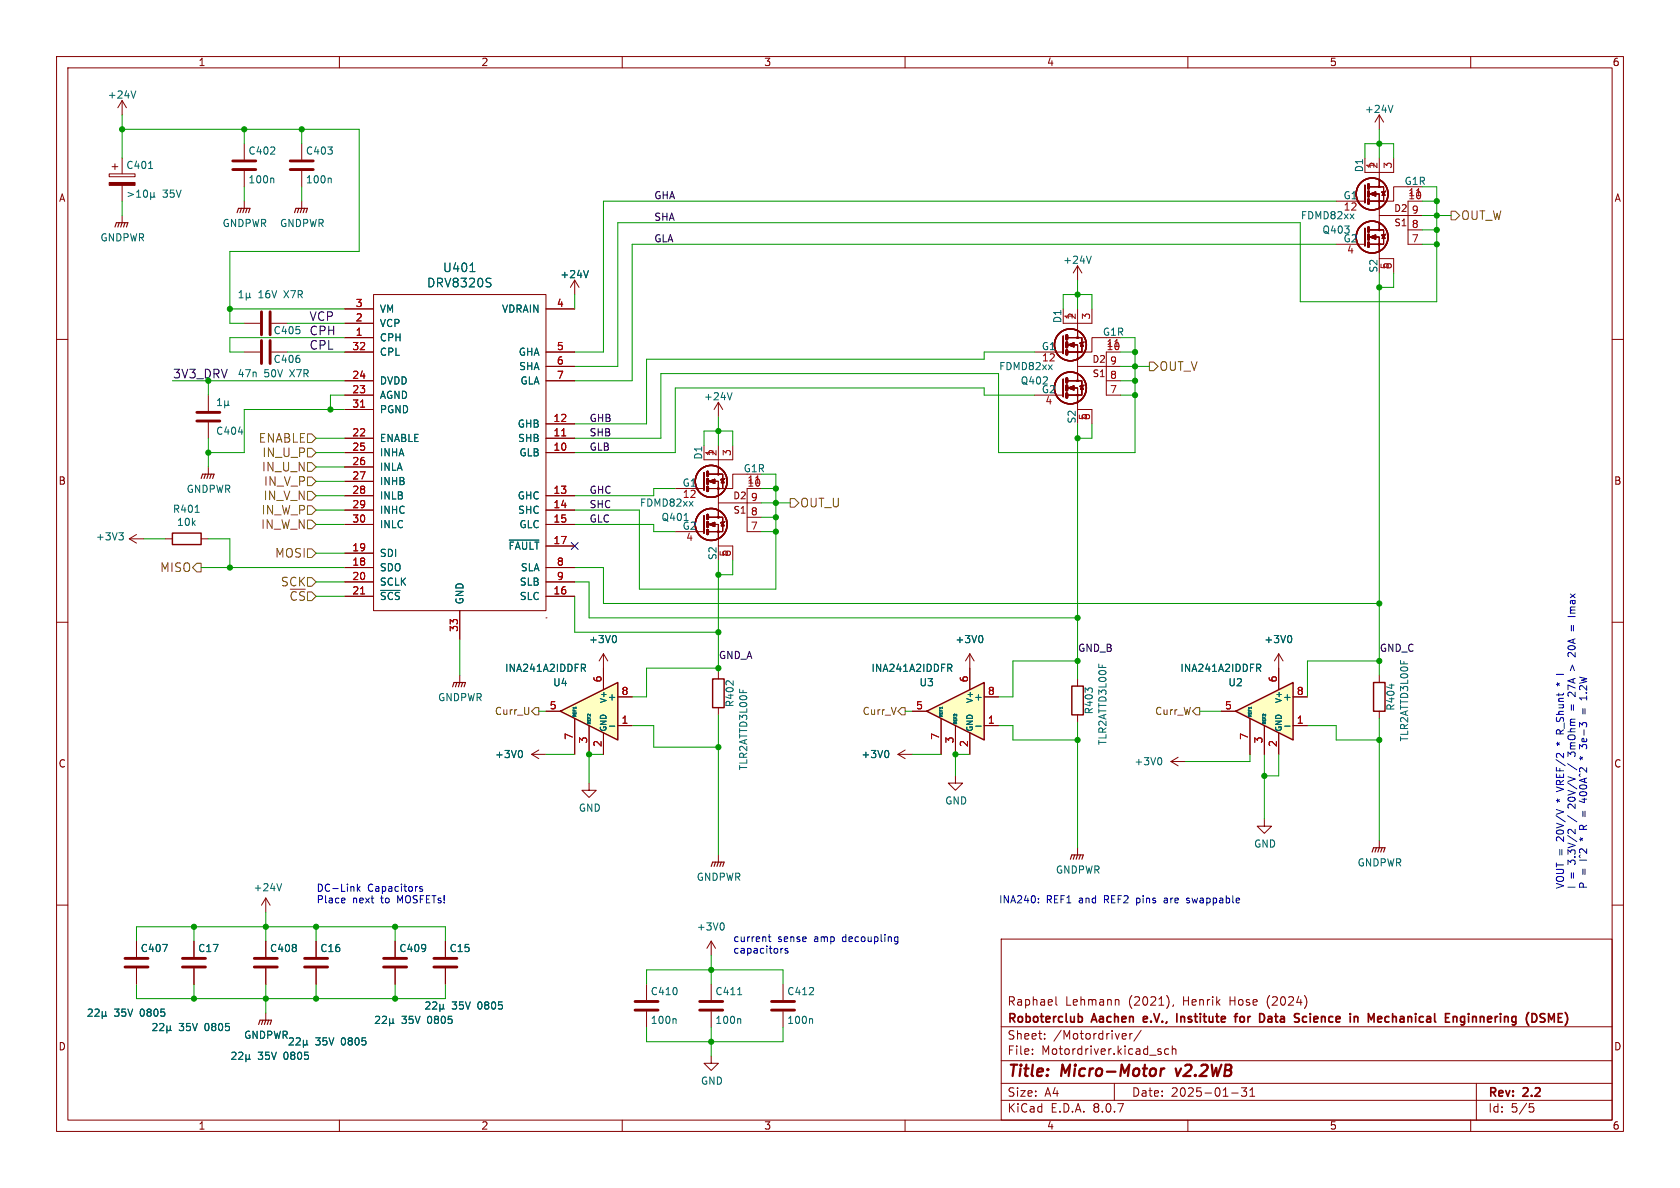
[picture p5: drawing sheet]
<svg xmlns="http://www.w3.org/2000/svg" width="297mm" height="210mm" viewBox="0 0 297 210" stroke-linecap="round" stroke-linejoin="round" font-family="sans-serif">
<g fill="none" stroke="#840000" stroke-width=".18">
<path d="M10 10h277v190h-277zM12 12h273v186h-273zM60 10v2M110 10v2M160 10v2M210 10v2M260 10v2M10 60h2M36.8 69.9v2.7M36.8 74.7v2.8M285 60h2M10 110h2"/>
<path d="M243.8 119.4v1.3M285 110h2M158.7 133.4l1.3 .7M158.7 133.4h2.6M160 132.6l-1.3 .8M243.8 125.7v1.3M10 160h2M69.8 166.4v2.8M69.8 171.2v2.8M177 166h108v32h-108zM186.7 176.2v1.3l.2 .2M197.6 176.7l.2 .2v.8"/>
<path d="M207.5 177.6l-.2 .3M231 176.6v1M285 160h2M60 198v2M110 198v2M160 198v2M177 194.5h108M177 191.5h108M177 187.5h108M177 181.5h108M182.5 186.3v.1M182.5 185.5v.1"/>
<path d="M184.7 183.6v.1M184.7 182.8v.1M197 191.5v3M198.6 182.7l.4 .1 .1 .3-.7 .1M199 183.6l-.4 .1M199.7 182.7v1M200.2 182.7l-.3 .1-.2 .2M201.7 182.1l-1.2 2M205.1 185.4l.1 .1M205.1 185.9l.2 .2-.2 .3M206.6 185.5l-.4-.1-.3 .3v.4l.1 .2h.6M207.2 185.5l.3-.1 .3 .1 .1 .9"/>
<path d="M207.2 184.9v1.5M210 198v2M217.7 193.2h1.2M219.5 192.3h.9l-.5 .6 .4 .1v.7l-.2 .1h-.4l-.2-.1M221 193.8h.8M221 192.7l.4-.4v1.5M260 198v2M261 191.5v6.5M270.4 195.1h.7M270.5 195.7h.4l.3 .3-.2 .5-.5 .1"/>
</g>
<path d="M205.3 188.9l-.2 1.3M205.8 188.9l-.3 .1-.3 .3M207.8 188.9l.4 1.3" fill="none" stroke="#840000" stroke-width=".4"/>
<g fill="none" stroke="#840000" stroke-width=".3">
<path d="M190.8 179.7h.3l.2 .3v.5l-.5 .2M202.2 179.8v.8M208.1 179.2v1.5M218.2 179.7h.6M218.8 179.2l-.4 .2v1.3M219.7 179.7l-.4 .1-.1 .2 .1 .5 .4 .2M224.6 179.7l-.4 .1M231 179.8l-.4-.1-.3 .1M245.6 179.8l-.5-.1-.3 .3v.4l.2 .2h.6M258.9 179.8l-.4-.1-.3 .3v.4l.1 .2h.6M258.9 179.7v1.2l-.3 .3-.3-.1M259.6 179.2v.1"/>
<path d="M259.6 179.7v1M274.8 179.2l-.5 1.1-.5-1.1v1.5M202.8 180l-.7 .2M224.7 180.1h-.4a.29 .29 0 0 0-.2 .3 .29 .29 0 0 0 .2 .3h.4M230.3 180.5l.3 .2 .4-.1"/>
</g>
<path d="M34.8 74.4h4.1M34.8 72.9h4.1M67.8 170.9h4.1M67.8 169.4h4.1" fill="none" stroke="#840000" stroke-width=".51"/>
<g fill="none" stroke="#006464" stroke-width=".18">
<path d="M38.5 71.7h.7M38.5 70.8l.3-.4v1.3M39.7 71.5l.2 .2h.2l.2-.2M39.7 70.9v1.2M40.3 71.5l.2 .2M40.3 70.9v.6M42.1 76.4h.8M156.8 132.7a.79 .79 0 0 1 0 1.2M246 120.9v.8M66.4 179.8l.5-.2 .2 .4-.8 .9h.8M67.6 179.8l.5-.2 .2 .4-.8 .9h.8M68.9 180.7l.2 .2h.2l.2-.2"/>
<path d="M68.9 180.1v1.2M69.5 180.7l.2 .2M69.5 180.1v.6"/>
</g>
<path d="M242.8 120.7h2.1v5h-2.1z" fill="none" stroke="#840000" stroke-width=".25"/>
<path d="M218.4 125.7l10.2-5v10.1z" fill="#ffffc2"/>
<path d="M189.5 121.3h2v5.1h-2zM218.4 125.7l10.2-5v10.1z" fill="none" stroke="#840000" stroke-width=".25"/>
<g fill="none" stroke="#840000" stroke-width=".18">
<path d="M43.2 57.2h2.8M48 57.2h2.8M226.1 115.6v6.3M226.1 115.6l-.8 1.2M226.1 115.6l.7 1.2M190.5 120v1.3M190.5 126.4v1.2M207 134.6l1.3 .8M207 134.6h2.5M208.3 133.9l-1.3 .7M215.9 125.7h2.5M221 127v6.4"/>
<path d="M223.5 128.3v5.1M226.1 129.5v3.9M228.6 128.3h2.5M228.6 123.2h2.5M190.5 149.9v1.2"/>
</g>
<g fill="none" stroke="#006464" stroke-width=".18">
<path d="M42.3 52.6h.7M42.3 51.7l.3-.3v1.2M43.5 52.5l.2 .1h.3l.1-.1M43.5 51.8v1.3M44.1 52.5l.2 .1M44.1 51.8v.7M222.2 117.4h.4l.3 .3-.1 .3-.6 .1M222.5 118.1l.4 .6M228.1 112.3a.79 .79 0 0 1 0 1.3M205.1 133.9a.79 .79 0 0 1 0 1.3M220.7 125.4v.3h.5M220.7 125.9v.2h.5"/>
<path d="M220.7 126.4v.3h.5M221.2 125.1l-.4 .1M223.2 126.7v.3h.5M223.2 127.2v.2h.5M223.3 127.7l-.1 .2h.5M223.3 126.3v.2M227.1 128.4h1"/>
</g>
<path d="M46.2 55.1v4.1M47.8 55.1v4.1" fill="none" stroke="#840000" stroke-width=".51"/>
<path d="M189.2 151.9l.3-.8h2l-.2 .8M190 151.1l-.3 .8M190.5 151.1l-.3 .8M191 151.1l-.2 .8" fill="none" stroke="#840000" stroke-width=".2"/>
<path d="M163.8 125.7l10.2-5v10.1z" fill="#ffffc2"/>
<path d="M163.8 125.7l10.2-5v10.1z" fill="none" stroke="#840000" stroke-width=".25"/>
<g fill="none" stroke="#840000" stroke-width=".18">
<path d="M243.8 20.3v2.6M243.8 20.3l-.7 1.3M243.8 20.3l.8 1.3M171.4 118.1v3.8M94 133.4l1.2 .7M94 133.4h2.5M95.2 132.6l-1.2 .8M161.3 125.7h2.5M166.4 127v6.4M168.9 128.3v5.1M171.4 129.5v3.9M174 128.3h2.5"/>
<path d="M174 123.2h2.5M223.5 144.8v1.3h1.3l-1.3 1.2-1.3-1.2h1.3M243.8 148.6v1.3M24.1 166.4v2.8M24.1 171.2v2.8M34.3 166.4v2.8M34.3 171.2v2.8M47 166.4v2.8M47 171.2v2.8M47 179.1v1.2M55.9 166.4v2.8M55.9 171.2v2.8"/>
<path d="M78.7 166.4v2.8M78.7 171.2v2.8M114.3 174v2.8M114.3 178.8v2.8M125.7 166.4v2.5M125.7 174v2.8M125.7 178.8v2.8M125.7 166.4l-.7 1.2M125.7 166.4l.8 1.2M125.7 186.7v1.3h1.3l-1.3 1.2-1.2-1.2h1.2"/>
</g>
<g fill="none" stroke="#006464" stroke-width=".18">
<path d="M246.3 18.6l-.5 1.3M167.5 117.4h.5l.3 .3-.1 .3-.7 .1M167.9 118.1l.4 .6M92.1 132.7a.79 .79 0 0 1 0 1.2M166.1 125.4v.3h.5M166.1 125.9v.2h.5M166.1 126.4v.3h.5M166.6 125.1l-.4 .1M168.6 126.7v.3h.5M168.6 127.2v.2h.5M168.7 127.7l-.1 .2h.5M168.7 126.3v.2"/>
<path d="M172.5 128.4h1M15.6 178.5l.5-.1 .2 .3-.8 .9h.8M16.8 178.5l.5-.1 .2 .3-.8 .9h.8M18.1 179.5l.2 .1h.2l.2-.1M18.1 178.8v1.3M18.7 179.5l.2 .1M18.7 178.8v.7M28.7 166.9h.9l-.6 1.3M75.3 177.2l.5-.1 .2 .4-.8 .9h.8M76.5 177.2l.5-.1 .2 .4-.8 .9h.8M77.8 178.2l.1 .2h.3l.2-.2M77.8 177.5v1.3"/>
<path d="M78.4 178.2l.1 .2M78.4 177.5v.7M127.7 163.1a.79 .79 0 0 1 0 1.3M130.4 175.8h.7M27 181l.5-.1 .2 .4-.7 .9h.7M28.2 181l.5-.1 .3 .4-.8 .9h.8M29.5 182l.2 .2h.2l.2-.2M29.5 181.3v1.3M30.1 182l.2 .2M30.1 181.3v.7M41 186.1l.5-.1 .2 .4-.8 .9h.8M42.2 186.1l.5-.1 .2 .4-.8 .9h.8"/>
<path d="M43.5 187.1l.2 .2h.2l.2-.2M43.5 186.4v1.3M44.1 187.1l.2 .2M44.1 186.4v.7M51.6 183.5l.3 .2-.1 .3-.7 .7h.8M52.4 183.6l.4-.1 .3 .3-.8 .9h.8M53.6 184.5l.2 .2h.3l.1-.2M53.6 183.9v1.3M54.2 184.5l.2 .2M54.2 183.9v.6M119.3 180.1l.2 .2v.6M130.8 180.1l.2 .2v.6"/>
</g>
<g fill="none" stroke="#840000" stroke-width=".51">
<path d="M22.1 170.9h4.1M22.1 169.4h4.1M32.3 170.9h4M32.3 169.4h4M45 170.9h4M45 169.4h4M53.8 170.9h4.1M53.8 169.4h4.1M76.7 170.9h4.1M76.7 169.4h4.1M112.3 178.6h4M112.3 177h4"/>
<path d="M123.7 178.6h4.1M123.7 177h4.1"/>
</g>
<path d="M242.6 150.6l.2-.7h2.1l-.3 .7M243.3 149.9l-.2 .7M243.8 149.9l-.2 .7M244.3 149.9l-.2 .7M45.7 181.1l.3-.8h2l-.2 .8M46.5 180.3l-.3 .8M47 180.3l-.3 .8M47.5 180.3l-.3 .8" fill="none" stroke="#840000" stroke-width=".2"/>
<path d="M99.1 125.7l10.1-5v10.1z" fill="#ffffc2"/>
<g fill="none" stroke="#840000" stroke-width=".25">
<path d="M241.3 32.8v3M188 59.4v3.1M241.3 40.4v3M188 67.1v3M30.5 94.2h5.1v2.1h-5.1zM124.5 91.2v3M124.5 83.6v3M99.1 125.7l10.1-5v10.1zM126 120h2v5.1h-2z"/>
<circle cx="242.6" cy="34.3" r="2.82"/>
<circle cx="242.6" cy="41.9" r="2.82"/>
<circle cx="189.2" cy="61" r="2.82"/>
<circle cx="189.2" cy="68.6" r="2.82"/>
<circle cx="125.7" cy="92.7" r="2.82"/>
<circle cx="125.7" cy="85.1" r="2.82"/>
</g>
<g fill="none" stroke="#840000" stroke-width=".18">
<path d="M21.6 17.8v2.5M21.6 17.8l-.8 1.3M21.6 17.8l.8 1.3M19.3 30.7h4.6v.5h-4.6zM19.8 29.5h1M20.3 29v1M21.6 27.9v2.8M21.6 32.8v2.8M21.6 38.1v1.3M43.2 25.4v2.8M43.2 30.2v2.8M43.2 35.6v1.2"/>
<path d="M53.3 25.4v2.8M53.3 30.2v2.8M53.3 35.6v1.2M236.2 35.6h5.1M241.3 27.9v2.6h5.1v-2.6M242.1 35.6h1.7v5h-1.7M242.1 34.3h1.7v1.3M243.8 27.9v5.1h-1.7M243.8 33h.8v2.6h-.8M243.8 38.1h7.7M245 33.8l-.8 .2M248.9 33h-2.5v2.6h-2.6"/>
<path d="M251.5 35.6h-2.6v7.6h2.6M61 59.7h5M61 57.2h5M61 54.6h5M66 52.1h30.5v55.9h-30.5zM96.5 54.6h5.1M101.6 49.5v2.6M101.6 49.5l-.8 1.3M101.6 49.5l.8 1.3M188 54.6v2.6h5v-2.6M190.5 54.6v5.1h-1.8M190.5 59.7h.8v2.5h-.8"/>
<path d="M190.5 47v2.5M190.5 47l-.8 1.3M190.5 47l.8 1.3M195.6 59.7h-2.6v2.5h-2.5M236.2 43.2h5.1M242.1 43.2h1.7v2.5h2.6v2.6M243.8 40.6h.8v2.6h-.8v-1.3h-1.7M245 41.4l-.8 .3M248.9 40.6h2.6M43.2 62.2h2.8M48 62.2h2.8M61 77.5h5"/>
<path d="M61 69.9h5M61 67.3h5M61 72.4h5M61 62.2h5M96.5 77.5h5.1M96.5 74.9h5.1M96.5 67.3h5.1M96.5 62.2h5.1M96.5 64.8h5.1M124.5 78.7v2.6h5v-2.6M127 78.7v5.1h-1.8M127 71.1l-.8 1.3"/>
<path d="M127 71.1v2.6M127 71.1l.8 1.3M182.9 69.9h5.1M182.9 62.2h5.1M188.7 69.9h1.8v2.5h2.5v2.5M188.7 62.2h1.8v5.1h-1.8M188.7 61h1.8v1.2M190.5 67.3h.8v2.6h-.8v-1.3h-1.8M190.5 64.8h7.6M191.6 68.1l-.7 .2M191.6 60.5l-.7 .2M195.6 67.3h2.5"/>
<path d="M198.1 62.2h-2.5v7.7h2.5M22.9 95.3h2.5M22.9 95.3l1.2 .7M24.1 94.5l-1.2 .8M29.2 95.3h1.3M35.6 95.3h1.2M36.8 82.6v1.2M61 80h5M61 87.6h5M61 90.2h5M61 92.7h5M61 97.8h5"/>
<path d="M61 82.6h5M61 85.1h5M96.5 80h5.1M96.5 87.6h5.1M96.5 90.2h5.1M96.5 92.7h5.1M96.5 96.5h5.1M119.4 86.4h5.1M119.4 94h5.1M125.2 94h1.8v2.5h2.5v2.6M125.2 86.4h1.8v5h-1.8M125.2 85.1h1.8v1.3"/>
<path d="M127 91.4h.8v2.6h-.8v-1.3h-1.8M127 83.8h.8v2.6h-.8M127 88.9h7.6M128.1 92.2l-.7 .3M128.1 84.6l-.7 .2M132.1 83.8h-2.6v2.6h-2.5M132.1 91.4h2.5M134.6 86.4h-2.5v7.6h2.5M61 105.4h5M61 100.3h5M61 102.9h5M81.3 108v5"/>
<path d="M81.3 119.4v1.3M96.5 109.2h.1M96.5 105.4h5.1M96.5 100.3h5.1M96.5 102.9h5.1M106.7 115.6v6.3M106.7 115.6l-.8 1.2M106.7 115.6l.7 1.2M127 118.7v1.3M171.4 115.6l-.7 1.2M171.4 115.6v6.3M171.4 115.6l.8 1.2"/>
<path d="M226.1 118.1v3.8M96.5 125.7h2.6M101.6 127v6.4M104.1 138.4v1.3h1.3l-1.3 1.3-1.2-1.3h1.2M104.1 128.3v5.1M106.7 129.5v3.9M109.2 128.3h2.6M109.2 123.2h2.6M127 125.1v1.3M161.3 125.7h2.5M166.4 127v6.4M168.9 137.2v1.2h1.3l-1.3 1.3-1.3-1.3h1.3"/>
<path d="M168.9 128.3v5.1M171.4 129.5v3.9M174 128.3h2.5M174 123.2h2.5M215.9 125.7h2.5M221 127v6.4M223.5 128.3v5.1M226.1 129.5v3.9M228.6 128.3h2.5M228.6 123.2h2.5M47 158.8l-.8 1.2M47 158.8v2.5"/>
<path d="M47 158.8l.8 1.2M127 151.1v1.3M24.1 166.4v2.8M24.1 171.2v2.8M34.3 166.4v2.8M34.3 171.2v2.8M47 166.4v2.8M47 171.2v2.8M55.9 166.4v2.8M55.9 171.2v2.8M69.8 166.4v2.8M69.8 171.2v2.8"/>
<path d="M78.7 166.4v2.8M78.7 171.2v2.8M138.4 174v2.8M138.4 178.8v2.8"/>
<circle cx="243.8" cy="33" r=".13"/>
<circle cx="243.8" cy="35.6" r=".13"/>
<circle cx="190.5" cy="59.7" r=".13"/>
<circle cx="243.8" cy="40.6" r=".13"/>
<circle cx="243.8" cy="43.2" r=".13"/>
<circle cx="190.5" cy="69.9" r=".13"/>
<circle cx="190.5" cy="62.2" r=".13"/>
<circle cx="190.5" cy="67.3" r=".13"/>
<circle cx="127" cy="91.4" r=".13"/>
<circle cx="127" cy="94" r=".13"/>
<circle cx="127" cy="86.4" r=".13"/>
<circle cx="127" cy="83.8" r=".13"/>
</g>
<g fill="none" stroke="#006464" stroke-width=".18">
<path d="M24 16.1l-.4 1.2M22.6 34l1 .4-1 .3M24.2 34.9h.7M24.2 34l.3-.4v1.3M25.5 33.7l.2-.1a.68 .68 0 0 1 .4 .6 .68 .68 0 0 1-.4 .7 .84 .84 0 0 1-.2-1.2zM26.3 29.8h.7M26.6 34.7l.2 .2h.3l.1-.2M26.6 34v1.3M27.2 34.7l.2 .2M27.2 34v.7M48.2 31.5l.2 .2v.6M58.4 31.5l.2 .2v.6"/>
<path d="M238.7 37.8l.7 .9M239.4 37.8l-.7 .9M83.1 48h.9M86.6 49.2l.2 .1M86.7 50.1l.1 .2-.1 .3M104 47.8l-.4 1.3M192.9 45.3l-.4 1.3M129.4 69.4l-.4 1.3M185.3 64.5l.7 .8M186 64.5l-.7 .8M21 94.2h.8l-.4 .5M21.6 94.7l.2 .2v.3l-.2 .2"/>
<path d="M34.5 90.6h.7M90 95.5h5.3M121.8 88.6l.7 .9M122.5 88.6l-.7 .9M67.3 104.4h3.4M102.8 117.4h.5l.2 .3-.1 .3-.6 .1M103.1 118.1l.4 .6M108.7 112.3a.79 .79 0 0 1 0 1.3M167.5 117.4h.5l.3 .3-.1 .3-.7 .1M167.9 118.1l.4 .6M173.4 112.3a.79 .79 0 0 1 0 1.3M222.2 117.4h.4l.3 .3-.1 .3-.6 .1"/>
<path d="M222.5 118.1l.4 .6M228.1 112.3a.79 .79 0 0 1 0 1.3M92.1 132.7a.79 .79 0 0 1 0 1.2M101.3 125.4v.3h.5M101.3 125.9v.2h.5M101.3 126.4v.3h.5M101.8 125.1l-.4 .1M103.9 126.7v.3h.5M103.9 127.2v.2h.5M103.9 127.7v.2h.5M103.9 126.3v.2M107.7 128.4h1"/>
<path d="M156.8 132.7a.79 .79 0 0 1 0 1.2M166.1 125.9v.2h.5M166.1 125.4v.3h.5M166.1 126.4v.3h.5M166.6 125.1l-.4 .1M168.6 127.2v.2h.5M168.6 126.7v.3h.5M168.7 127.7l-.1 .2h.5M168.7 126.3v.2M172.5 128.4h1M220.7 125.9v.2h.5M220.7 125.4v.3h.5"/>
<path d="M220.7 126.4v.3h.5M221.2 125.1l-.4 .1M223.2 127.2v.2h.5M223.2 126.7v.3h.5M223.3 127.7l-.1 .2h.5M223.3 126.3v.2M227.1 128.4h1M49.8 156.2l-.4 1.3M15.6 178.5l.5-.1 .2 .3-.8 .9h.8M16.8 178.5l.5-.1 .2 .3-.8 .9h.8M18.1 179.5l.2 .1h.2l.2-.1M18.1 178.8v1.3"/>
<path d="M18.7 179.5l.2 .1M18.7 178.8v.7M28.7 166.9h.9l-.6 1.3M66.4 179.8l.5-.2 .2 .4-.8 .9h.8M67.6 179.8l.5-.2 .2 .4-.8 .9h.8M75.3 177.2l.5-.1 .2 .4-.8 .9h.8M76.5 177.2l.5-.1 .2 .4-.8 .9h.8M77.8 178.2l.1 .2h.3l.2-.2M77.8 177.5v1.3M78.4 178.2l.1 .2M78.4 177.5v.7M27 181l.5-.1 .2 .4-.7 .9h.7"/>
<path d="M28.2 181l.5-.1 .3 .4-.8 .9h.8M29.5 182l.2 .2h.2l.2-.2M29.5 181.3v1.3M30.1 182l.2 .2M30.1 181.3v.7M41 186.1l.5-.1 .2 .4-.8 .9h.8M42.2 186.1l.5-.1 .2 .4-.8 .9h.8M43.5 187.1l.2 .2h.2l.2-.2M43.5 186.4v1.3M44.1 187.1l.2 .2M44.1 186.4v.7M51.6 183.5l.3 .2-.1 .3-.7 .7h.8"/>
<path d="M52.4 183.6l.4-.1 .3 .3-.8 .9h.8M53.6 184.5l.2 .2h.3l.1-.2M53.6 183.9v1.3M54.2 184.5l.2 .2M54.2 183.9v.6M68.9 180.7l.2 .2h.2l.2-.2M68.9 180.1v1.2M69.5 180.7l.2 .2M69.5 180.1v.6M143.5 180.1l.2 .2v.6"/>
</g>
<path d="M63.7 72h.8M99.3 77.1h.7M63.7 105h.8" fill="none" stroke="#a90000" stroke-width=".18"/>
<g fill="none" stroke="#840000" stroke-width=".51">
<path d="M41.1 30h4.1M41.1 28.4h4.1M51.3 30h4.1M51.3 28.4h4.1M241.9 32.6v.7M241.9 33.9v.8M241.9 35.3v.6M188.6 59.3v.6M241.9 40.3v.6M241.9 41.5v.8M241.9 42.9v.7M46.2 60.2v4.1"/>
<path d="M47.8 60.2v4.1M188.6 60.6v.7M188.6 62v.6M188.6 66.9v.7M188.6 68.2v.8M188.6 69.6v.6M125.1 83.4v.7M125.1 84.7v.8M125.1 86.1v.6M125.1 91.1v.6M125.1 92.3v.8M125.1 93.7v.7"/>
<path d="M136.4 178.6h4.1M136.4 177h4.1"/>
</g>
<g fill="none" stroke="#840000" stroke-width=".2">
<path d="M21.1 39.4l-.3 .7M21.6 39.4l-.3 .7M22.1 39.4l-.3 .7M41.9 37.6l.3-.8h2l-.3 .8M42.7 36.8l-.3 .8M43.2 36.8l-.3 .8M43.7 36.8l-.3 .8M52.1 37.6l.2-.8h2.1l-.3 .8M52.8 36.8l-.2 .8M53.3 36.8l-.2 .8M53.8 36.8l-.2 .8M20.3 40.1l.3-.7h2l-.2 .7"/>
<path d="M35.6 84.6l.2-.8h2l-.2 .8M36.3 83.8l-.2 .8M36.8 83.8l-.2 .8M37.3 83.8l-.2 .8M80 121.4l.3-.7h2l-.3 .7M80.8 120.7l-.3 .7M81.3 120.7l-.3 .7M81.8 120.7l-.3 .7M125.7 153.2l.3-.8h2l-.2 .8M126.5 152.4l-.3 .8M127 152.4l-.3 .8M127.5 152.4l-.2 .8"/>
</g>
<g fill="#840000" stroke="#840000" stroke-width=".18">
<path d="M191.3 68.2l.2 .6h-.5z"/>
<path d="M191.3 60.6l.2 .6h-.5z"/>
<path d="M188.8 68.6l1.1-.4v.8z"/>
<path d="M188.8 61l1.1-.4v.7z"/>
<path d="M127.8 92.3l.2 .7h-.5z"/>
<path d="M127.8 84.7l.2 .6h-.5z"/>
<path d="M125.3 92.7l1.1-.4v.8z"/>
<path d="M125.3 85.1l1.1-.4v.8z"/>
<path d="M19.3 32.3h4.6v.5h-4.6z"/>
<path d="M244.6 41.5l.3 .7h-.6z"/>
<path d="M244.6 33.9l.3 .6h-.6z"/>
<path d="M242.2 41.9l1-.4v.8z"/>
<path d="M242.2 34.3l1-.4v.8z"/>
</g>
<g fill="none" stroke="#725600" stroke-width=".18">
<path d="M256.5 37.3h.8l.8 .8-.8 .8h-.8zM54.4 79.2h.7l.8 .8-.8 .8h-.7zM54.4 76.7h.7l.8 .8-.8 .7h-.7zM203.2 64h.8l.7 .8-.7 .7h-.8zM34.8 99.6h.8v1.5h-.8l-.8-.8zM54.4 89.4h.7l.8 .8-.8 .7h-.7zM54.4 86.9h.7l.8 .7-.8 .8h-.7zM54.4 97h.7l.8 .8-.8 .8h-.7zM54.4 91.9h.7l.8 .8-.8 .8h-.7zM54.4 81.8h.7l.8 .8-.8 .7h-.7zM54.4 84.3h.7l.8 .8-.8 .8h-.7zM139.7 88.1h.8l.7 .8-.7 .8h-.8z"/>
<path d="M54.4 102.1h.7l.8 .8-.8 .7h-.7zM94.6 125.1h.6v1.3h-.6l-.6-.7zM159.4 125.1h.6v1.3h-.6l-.7-.7zM211.5 125.1h.6v1.3h-.6l-.7-.7z"/>
</g>
<g fill="none" stroke="#0000c2" stroke-width=".18">
<path d="M275.1 119.2h1.3M277.2 109h1.3M277.6 118.5l.4-.9 .3 .9M277.7 107.4l-.1 .3 .2 .1M277.8 110.6v.9M277.8 107.8l-.2 .4M277.8 107.8h.7M278.2 110.6v.9M278.5 115.3v.8l-.8-.7-.3-.1-.2 .3M275.1 129.3v.4h1.3M275.1 121h.3M275.3 120.7l.1 .3"/>
<path d="M275.4 121l-.1 .3M275.4 121l.3 .1M275.7 131.7l-.3-.2-.1 .3M275.7 120.8l-.3 .2M275.8 129.3v.4M276.4 139.5l-1.3 .5M276.4 129l-.6 .4M277.1 135l1.7 1.1M277.2 132.9l.5 .5v-.2M277.4 122.4h-.1M277.6 122.4l.9 .7v-.7M277.8 124.6v1"/>
<path d="M278.2 124.6v1M278.5 133.2l-.2 .5M279.2 134h.3M279.2 131.6l.5 .4 .1-.3 .2-.1M279.4 133.7l.1 .3M279.5 134l-.1 .3M279.5 134l.3 .2M279.8 133.8l-.3 .2M279.8 125.3v.9M280.2 125.3v.9M280.3 131.6l.2 .3v.3M280.4 122.5h.1"/>
<path d="M280.5 123v.7M280.5 123.4h-1.3l.2 .1M60.8 158.8l.2 .3-.6 .1M60.9 159.5l-.1 .1M63.2 156.3v1.3M63.3 157.1l.4 .5M63.7 156.7l-.5 .5M74.7 156.8l-.3-.1-.2 .2v.2l.5 .1v.3h-.5M183.6 159.5v.1M183.6 158.8v.1M206 158.8h-.2M206 159.1l-.2 .2 .2 .3"/>
<path d="M209.8 159.5l.3 .1M210.1 158.8l-.3 .1v.2l.3 .1M275.1 143.1l1.3 .4M278.5 146.6v.8l-.8-.7-.3-.1-.2 .2M280.1 141.1v.8l-.9-.3M135.8 165.6h.5M136 165.2v1.1l.3 .2M138.4 167.6l-.3 .2M139.3 167.7l-.3-.1-.2 .2v.2l.5 .1v.3h-.5M158.2 165.7h.5M158.2 166.4h.5M158.7 165.6v1l-.2 .3-.3-.1"/>
</g>
<g fill="none" stroke="#009600" stroke-width=".18">
<path d="M21.6 22.9h41.9v21.6h-22.9v12.7h2.6M21.6 20.3v7.6M21.6 35.6v2.5M43.2 22.9v2.5M43.2 33v2.6M53.3 22.9v2.5M53.3 33v2.6M236.2 35.6h-129.5v26.6h-5.1M241.3 27.9v-2.5h5.1v2.5M243.8 22.9v5M251.5 33h2.5v20.3h-24.1v-13.9h-120.7v25.4h-7.6M251.5 38.1h5"/>
<path d="M251.5 35.6h2.5M40.6 54.6h20.4M50.8 57.2h10.2M61 59.7h-20.4v2.5h2.6M101.6 52.1v2.5M188 54.6v-2.5h5v2.5M190.5 49.5v5.1M198.1 59.7h2.6v20.3h-24.2v-14h-59.7v11.5h-15.2M236.2 43.2h-124.4v24.1h-10.2M243.8 48.3v71.1M246.4 48.3v2.5h-2.6M251.5 40.6h2.5"/>
<path d="M251.5 43.2h2.5M30.5 67.3h30.5M36.8 67.3v2.6M36.8 77.5v5.1M50.8 62.2h10.2M55.9 77.5h5.1M61 72.4h-17.8v7.6h-6.4M61 69.9h-2.6v2.5M124.5 78.7v-2.5h5v2.5M127 73.7v5M182.9 62.2h-8.9v1.3h-59.7v11.4h-12.7M182.9 69.9h-8.9v-1.3h-54.6v11.4h-17.8"/>
<path d="M190.5 74.9v45.1M193 74.9v2.6h-2.5M198.1 62.2h2.6M198.1 67.3h2.6M198.1 69.9h2.6M198.1 64.8h5.1M25.4 95.3h3.8M36.8 95.3h3.8v5M55.9 80h5.1M55.9 82.6h5.1M55.9 87.6h5.1M55.9 85.1h5.1"/>
<path d="M55.9 90.2h5.1M55.9 92.7h5.1M55.9 97.8h5.1M101.6 92.7h14v1.3h3.8M119.4 86.4h-3.8v1.2h-14M127 99.1v19.6M129.5 99.1v2.5h-2.5M134.6 83.8h2.6v20.3h-24.2v-13.9h-11.4M134.6 88.9h5.1M134.6 91.4h2.6M134.6 94h2.6M134.6 86.4h2.6"/>
<path d="M35.6 100.3h25.4M55.9 102.9h5.1M55.9 105.4h5.1M81.3 113v6.4M101.6 100.3h5.1v6.4h137.1M101.6 102.9h2.5v6.3h86.4M101.6 105.4v6.4h25.4M127 118.1h-12.7v5.1h-2.5M190.5 116.8h-11.4v6.4h-2.6M243.8 116.8h-12.7v6.4M95.2 125.7h1.3M96.5 133.4h5.1"/>
<path d="M106.7 133.4h-2.6v5M111.8 128.3h3.8v3.8h11.4M127 126.4v24.7M160 125.7h1.3M161.3 133.4h5.1M171.4 133.4h-2.5v3.8M176.5 128.3h2.6v2.5h11.4M190.5 127.6v22.3M212.1 125.7h3.8M221 133.4v1.2h-11.5M223.5 133.4v11.4M226.1 133.4v3.8h-2.6"/>
<path d="M231.1 128.3h5.1v2.5h7.6M243.8 127v21.6M24.1 166.4v-2.6h54.6v2.6M24.1 174v2.5h54.6v-2.5M34.3 163.8v2.6M34.3 174v2.5M47 161.3v5.1M47 174v5.1M55.9 163.8v2.6M55.9 174v2.5M69.8 163.8v2.6M69.8 174v2.5"/>
<path d="M114.3 174v-2.5h24.1v2.5M125.7 168.9v5.1M114.3 181.6v2.6h24.1v-2.6M125.7 181.6v5.1"/>
</g>
<path d="M101 95.9l1.2 1.2M102.2 95.9l-1.2 1.2" fill="none" stroke="#000084" stroke-width=".18"/>
<g fill="#009600" stroke="#009600" stroke-width=".18">
<circle cx="137.2" cy="86.4" r=".46"/>
<circle cx="137.2" cy="88.9" r=".46"/>
<circle cx="254" cy="43.2" r=".46"/>
<circle cx="200.7" cy="62.2" r=".46"/>
<circle cx="190.5" cy="52.1" r=".46"/>
<circle cx="254" cy="35.6" r=".46"/>
<circle cx="243.8" cy="50.8" r=".46"/>
<circle cx="254" cy="40.6" r=".46"/>
<circle cx="254" cy="38.1" r=".46"/>
<circle cx="200.7" cy="64.8" r=".46"/>
<circle cx="243.8" cy="25.4" r=".46"/>
<circle cx="200.7" cy="67.3" r=".46"/>
<circle cx="200.7" cy="69.9" r=".46"/>
<circle cx="190.5" cy="77.5" r=".46"/>
<circle cx="243.8" cy="116.8" r=".46"/>
<circle cx="223.5" cy="137.2" r=".46"/>
<circle cx="243.8" cy="130.8" r=".46"/>
<circle cx="243.8" cy="106.7" r=".46"/>
<circle cx="137.2" cy="91.4" r=".46"/>
<circle cx="137.2" cy="94" r=".46"/>
<circle cx="190.5" cy="130.8" r=".46"/>
<circle cx="190.5" cy="116.8" r=".46"/>
<circle cx="190.5" cy="109.2" r=".46"/>
<circle cx="127" cy="76.2" r=".46"/>
<circle cx="168.9" cy="133.4" r=".46"/>
<circle cx="127" cy="132.1" r=".46"/>
<circle cx="104.1" cy="133.4" r=".46"/>
<circle cx="125.7" cy="184.2" r=".46"/>
<circle cx="125.7" cy="171.5" r=".46"/>
<circle cx="36.8" cy="80" r=".46"/>
<circle cx="58.4" cy="72.4" r=".46"/>
<circle cx="40.6" cy="54.6" r=".46"/>
<circle cx="69.8" cy="176.5" r=".46"/>
<circle cx="69.8" cy="163.8" r=".46"/>
<circle cx="47" cy="176.5" r=".46"/>
<circle cx="34.3" cy="176.5" r=".46"/>
<circle cx="55.9" cy="176.5" r=".46"/>
<circle cx="127" cy="111.8" r=".46"/>
<circle cx="127" cy="118.1" r=".46"/>
<circle cx="127" cy="101.6" r=".46"/>
<circle cx="55.9" cy="163.8" r=".46"/>
<circle cx="47" cy="163.8" r=".46"/>
<circle cx="40.6" cy="100.3" r=".46"/>
<circle cx="34.3" cy="163.8" r=".46"/>
<circle cx="21.6" cy="22.9" r=".46"/>
<circle cx="43.2" cy="22.9" r=".46"/>
<circle cx="53.3" cy="22.9" r=".46"/>
</g>
<g font-size="2.8" fill="#840000">
<text x="178" y="190.9">Title:</text>
<text x="187.7" y="190.9">Micro-Motor</text>
<text x="208.7" y="190.9">v2.2WB</text>
</g>
<g font-size="2.1" fill="#725600">
<text x="258.2" y="39.1">OUT_W</text>
<text x="204.8" y="65.8">OUT_V</text>
<text x="45.7" y="78.5">ENABLE</text>
<text x="46.2" y="83.5">IN_U_N</text>
<text x="46.3" y="81">IN_U_P</text>
<text x="46.5" y="88.6">IN_V_N</text>
<text x="46.6" y="86.1">IN_V_P</text>
<text x="141.3" y="89.9">OUT_U</text>
<text x="46.1" y="93.7">IN_W_N</text>
<text x="46.2" y="91.2">IN_W_P</text>
<text x="28.2" y="101.3">MISO</text>
<text x="48.6" y="98.8">MOSI</text>
<text x="49.6" y="103.9">SCK</text>
<text x="51.1" y="106.4">~{CS}</text>
</g>
<g font-size="2.1" fill="#006464">
<text x="75.4" y="51">DRV8320S</text>
<text x="78.2" y="48.3">U401</text>
</g>
<g font-size="2.1" fill="#0f0f0f">
<text x="54.6" y="56.8">VCP</text>
<text x="54.6" y="59.4">CPH</text>
<text x="54.6" y="61.9">CPL</text>
</g>
<text font-size="2.1" fill="#009600" x="30.5" y="67">3V3_DRV</text>
<g font-size="2.1" fill="#840000">
<text x="178" y="178">Raphael</text>
<text x="188.3" y="178">Lehmann</text>
<text x="199.5" y="178">(2021),</text>
<text x="209.3" y="178">Henrik</text>
<text x="217.6" y="178">Hose</text>
<text x="224.4" y="178">(2024)</text>
<text x="178" y="184">Sheet:</text>
<text x="178" y="181.2">Roboterclub</text>
<text x="186.2" y="184">/Motordriver/</text>
<text x="193.2" y="181.2">Aachen</text>
<text x="202.8" y="181.2">e.V.,</text>
<text x="209.3" y="181.2">Institute</text>
<text x="220.3" y="181.2">for</text>
<text x="225.1" y="181.2">Data</text>
<text x="232" y="181.2">Science</text>
<text x="242.3" y="181.2">in</text>
<text x="246.2" y="181.2">Mechanical</text>
<text x="260.4" y="181.2">Enginnering</text>
<text x="275.3" y="181.2">(DSME)</text>
<text x="178" y="186.7">File:</text>
<text x="184.1" y="186.7">Motordriver.kicad_sch</text>
<text x="178" y="196.9">KiCad</text>
<text x="178" y="194.1">Size:</text>
<text x="184.7" y="194.1">A4</text>
<text x="185.7" y="196.9">E.D.A.</text>
<text x="193.3" y="196.9">8.0.7</text>
<text x="200" y="194.1">Date:</text>
<text x="207" y="194.1">2025-01-31</text>
<text x="263" y="194.3">Rev:</text>
<text x="263" y="196.9">Id:</text>
<text x="267.1" y="196.9">5/5</text>
<text x="269.4" y="194.3">2.2</text>
</g>
<g font-size="1.8" fill="#840000">
<text x="35" y="11.9">1</text>
<text x="85" y="11.9">2</text>
<text x="135" y="11.9">3</text>
<text x="185" y="11.9">4</text>
<text x="235" y="11.9">5</text>
<text x="285" y="11.9">6</text>
<text x="10.3" y="35.9">A</text>
<text x="285.3" y="35.9">A</text>
<text x="10.3" y="85.9">B</text>
<text x="285.3" y="85.9">B</text>
<text x="10.3" y="135.9">C</text>
<text x="285.3" y="135.9">C</text>
<text x="10.3" y="185.9">D</text>
<text x="285.3" y="185.9">D</text>
<text x="35" y="199.9">1</text>
<text x="85" y="199.9">2</text>
<text x="135" y="199.9">3</text>
<text x="185" y="199.9">4</text>
<text x="235" y="199.9">5</text>
<text x="285" y="199.9">6</text>
</g>
<g font-size="1.8" fill="#006464">
<text x="18.9" y="17.6">+24V</text>
<text x="241.2" y="20.2">+24V</text>
<text x="43.8" y="27.5">C402</text>
<text x="54" y="27.5">C403</text>
<text x="22.2" y="30.1">C401</text>
<text x="28.7" y="35.2">35V</text>
<text x="43.8" y="32.6">100n</text>
<text x="54" y="32.6">100n</text>
<text x="237.4" y="35.3">G1</text>
<text x="241" y="30.6" transform="rotate(-90 241 30.6)">D1</text>
<text x="248.2" y="32.8">G1R</text>
<text x="39.2" y="40.3">GNDPWR</text>
<text x="49.4" y="40.3">GNDPWR</text>
<text x="229.9" y="39">FDMD82xx</text>
<text x="233.7" y="41.5">Q403</text>
<text x="237.4" y="37.5">12</text>
<text x="17.7" y="42.9">GNDPWR</text>
<text x="187.9" y="46.8">+24V</text>
<text x="237.4" y="42.9">G2</text>
<text x="45.6" y="52.9">16V</text>
<text x="50.3" y="52.9">X7R</text>
<text x="99" y="49.4">+24V</text>
<text x="243.6" y="48.3" transform="rotate(-90 243.6 48.3)">S2</text>
<text x="48.3" y="59.3">C405</text>
<text x="67.1" y="58">VCP</text>
<text x="67.1" y="55.5">VM</text>
<text x="88.6" y="55.5">VDRAIN</text>
<text x="187.7" y="57.2" transform="rotate(-90 187.7 57.2)">D1</text>
<text x="194.9" y="59.4">G1R</text>
<text x="48.3" y="64.4">C406</text>
<text x="67.1" y="60.6">CPH</text>
<text x="67.1" y="63.1">CPL</text>
<text x="91.6" y="63.1">GHA</text>
<text x="91.7" y="65.6">SHA</text>
<text x="176.5" y="65.6">FDMD82xx</text>
<text x="184.1" y="62">G1</text>
<text x="184.1" y="64.2">12</text>
<text x="41.9" y="66.9">47n</text>
<text x="46.7" y="66.9">50V</text>
<text x="51.3" y="66.9">X7R</text>
<text x="67.1" y="70.7">AGND</text>
<text x="67.1" y="68.2">DVDD</text>
<text x="91.9" y="68.2">GLA</text>
<text x="124.4" y="71">+24V</text>
<text x="180.3" y="68.2">Q402</text>
<text x="184.1" y="69.6">G2</text>
<text x="38.1" y="77.1">C404</text>
<text x="67.1" y="73.3">PGND</text>
<text x="91.4" y="75.8">GHB</text>
<text x="190.2" y="75" transform="rotate(-90 190.2 75)">S2</text>
<text x="67.1" y="78.3">ENABLE</text>
<text x="67.1" y="80.9">INHA</text>
<text x="67.1" y="83.4">INLA</text>
<text x="91.5" y="78.3">SHB</text>
<text x="91.7" y="80.9">GLB</text>
<text x="124.2" y="81.4" transform="rotate(-90 124.2 81.4)">D1</text>
<text x="131.4" y="83.6">G1R</text>
<text x="32.9" y="87.3">GNDPWR</text>
<text x="67.1" y="86">INHB</text>
<text x="67.1" y="88.5">INLB</text>
<text x="91.4" y="88.5">GHC</text>
<text x="113" y="89.8">FDMD82xx</text>
<text x="120.6" y="86.1">G1</text>
<text x="120.6" y="88.3">12</text>
<text x="16.9" y="95.7">+3V3</text>
<text x="30.5" y="90.9">R401</text>
<text x="31.2" y="93.2">10k</text>
<text x="67.1" y="91">INHC</text>
<text x="67.1" y="93.6">INLC</text>
<text x="91.5" y="91">SHC</text>
<text x="91.7" y="93.6">GLC</text>
<text x="116.8" y="92.3">Q401</text>
<text x="120.6" y="93.7">G2</text>
<text x="67.1" y="101.2">SDO</text>
<text x="67.1" y="98.7">SDI</text>
<text x="89.8" y="97.4">~{FAULT}</text>
<text x="92" y="101.2">SLA</text>
<text x="126.7" y="99.1" transform="rotate(-90 126.7 99.1)">S2</text>
<text x="67.1" y="103.7">SCLK</text>
<text x="67.1" y="106.3">~{SCS}</text>
<text x="82.1" y="106.9" transform="rotate(-90 82.1 106.9)">GND</text>
<text x="91.8" y="106.3">SLC</text>
<text x="91.8" y="103.7">SLB</text>
<text x="104" y="113.9">+3V0</text>
<text x="168.8" y="113.9">+3V0</text>
<text x="223.4" y="113.9">+3V0</text>
<text x="89.2" y="119">INA241A2IDDFR</text>
<text x="154" y="119">INA241A2IDDFR</text>
<text x="208.6" y="119">INA241A2IDDFR</text>
<text x="77.3" y="124.2">GNDPWR</text>
<text x="97.7" y="121.5">U4</text>
<text x="107.3" y="124.1">+</text>
<text x="129.9" y="125.1" transform="rotate(-90 129.9 125.1)">R402</text>
<text x="162.5" y="121.5">U3</text>
<text x="172.1" y="124.1">+</text>
<text x="217.1" y="121.5">U2</text>
<text x="226.7" y="124.1">+</text>
<text x="246.7" y="125.7" transform="rotate(-90 246.7 125.7)">R404</text>
<text x="107.3" y="129.1">-</text>
<text x="172.1" y="129.1">-</text>
<text x="193.4" y="126.4" transform="rotate(-90 193.4 126.4)">R403</text>
<text x="195.8" y="131.8" transform="rotate(-90 195.8 131.8)">TLR2ATTD3L00F</text>
<text x="226.7" y="129.1">-</text>
<text x="249.1" y="131.2" transform="rotate(-90 249.1 131.2)">TLR2ATTD3L00F</text>
<text x="87.4" y="134.2">+3V0</text>
<text x="132.3" y="136.3" transform="rotate(-90 132.3 136.3)">TLR2ATTD3L00F</text>
<text x="152.2" y="134.2">+3V0</text>
<text x="200.4" y="135.5">+3V0</text>
<text x="102.2" y="143.7">GND</text>
<text x="167" y="142.4">GND</text>
<text x="123.1" y="155.9">GNDPWR</text>
<text x="186.6" y="154.6">GNDPWR</text>
<text x="221.6" y="150">GND</text>
<text x="239.9" y="153.4">GNDPWR</text>
<text x="44.7" y="157.8">+24V</text>
<text x="123.1" y="164.7">+3V0</text>
<text x="24.8" y="168.5">C407</text>
<text x="34.9" y="168.5">C17</text>
<text x="47.6" y="168.5">C408</text>
<text x="56.5" y="168.5">C16</text>
<text x="70.5" y="168.5">C409</text>
<text x="79.4" y="168.5">C15</text>
<text x="20.2" y="179.9">35V</text>
<text x="24.8" y="179.9">0805</text>
<text x="79.9" y="178.7">35V</text>
<text x="84.5" y="178.7">0805</text>
<text x="114.9" y="176.1">C410</text>
<text x="126.4" y="176.1">C411</text>
<text x="139.1" y="176.1">C412</text>
<text x="31.6" y="182.5">35V</text>
<text x="36.3" y="182.5">0805</text>
<text x="43.1" y="183.8">GNDPWR</text>
<text x="55.7" y="185">35V</text>
<text x="60.4" y="185">0805</text>
<text x="71" y="181.2">35V</text>
<text x="75.6" y="181.2">0805</text>
<text x="114.9" y="181.2">100n</text>
<text x="126.4" y="181.2">100n</text>
<text x="139.1" y="181.2">100n</text>
<text x="45.6" y="187.6">35V</text>
<text x="50.2" y="187.6">0805</text>
<text x="123.8" y="191.9">GND</text>
</g>
<g font-size="1.8" fill="#a90000">
<text x="243.3" y="29.9" transform="rotate(-90 243.3 29.9)">1</text>
<text x="246.1" y="29.9" transform="rotate(-90 246.1 29.9)">3</text>
<text x="248.9" y="35.3">10</text>
<text x="248.9" y="35">11</text>
<text x="249.5" y="40.4">8</text>
<text x="249.5" y="37.8">9</text>
<text x="238.1" y="45.2">4</text>
<text x="245.8" y="47.7" transform="rotate(-90 245.8 47.7)">5</text>
<text x="249.5" y="42.9">7</text>
<text x="62.8" y="59.4">1</text>
<text x="62.8" y="56.9">2</text>
<text x="62.8" y="54.4">3</text>
<text x="98.4" y="54.4">4</text>
<text x="189.9" y="56.6" transform="rotate(-90 189.9 56.6)">1</text>
<text x="192.8" y="56.6" transform="rotate(-90 192.8 56.6)">3</text>
<text x="62.2" y="62">32</text>
<text x="98.4" y="62">5</text>
<text x="98.4" y="64.5">6</text>
<text x="195.5" y="62">10</text>
<text x="195.5" y="61.7">11</text>
<text x="196.1" y="64.5">9</text>
<text x="62.2" y="69.6">23</text>
<text x="62.2" y="67.1">24</text>
<text x="98.4" y="67.1">7</text>
<text x="184.7" y="71.8">4</text>
<text x="196.1" y="69.6">7</text>
<text x="196.1" y="67.1">8</text>
<text x="62.2" y="77.2">22</text>
<text x="62.2" y="72.1">31</text>
<text x="97.7" y="77.2">11</text>
<text x="97.7" y="74.7">12</text>
<text x="192.5" y="74.4" transform="rotate(-90 192.5 74.4)">5</text>
<text x="62.2" y="79.8">25</text>
<text x="62.2" y="82.3">26</text>
<text x="97.7" y="79.8">10</text>
<text x="126.4" y="80.7" transform="rotate(-90 126.4 80.7)">1</text>
<text x="129.3" y="80.7" transform="rotate(-90 129.3 80.7)">3</text>
<text x="62.2" y="84.8">27</text>
<text x="62.2" y="87.4">28</text>
<text x="62.2" y="89.9">29</text>
<text x="97.7" y="87.4">13</text>
<text x="97.7" y="89.9">14</text>
<text x="132" y="86.1">10</text>
<text x="132" y="85.8">11</text>
<text x="132.6" y="88.6">9</text>
<text x="62.2" y="92.5">30</text>
<text x="97.7" y="92.5">15</text>
<text x="121.2" y="96">4</text>
<text x="132.6" y="93.7">7</text>
<text x="132.6" y="91.2">8</text>
<text x="62.2" y="100.1">18</text>
<text x="62.2" y="97.5">19</text>
<text x="97.7" y="96.3">17</text>
<text x="98.4" y="100.1">8</text>
<text x="129" y="98.5" transform="rotate(-90 129 98.5)">5</text>
<text x="62.2" y="102.6">20</text>
<text x="62.2" y="105.2">21</text>
<text x="97.7" y="105.2">16</text>
<text x="98.4" y="102.6">9</text>
<text x="81" y="111.8" transform="rotate(-90 81 111.8)">33</text>
<text x="97.1" y="125.5">5</text>
<text x="106.4" y="120.7" transform="rotate(-90 106.4 120.7)">6</text>
<text x="109.8" y="122.9">8</text>
<text x="161.9" y="125.5">5</text>
<text x="171.2" y="120.7" transform="rotate(-90 171.2 120.7)">6</text>
<text x="174.6" y="122.9">8</text>
<text x="216.5" y="125.5">5</text>
<text x="225.8" y="120.7" transform="rotate(-90 225.8 120.7)">6</text>
<text x="229.2" y="122.9">8</text>
<text x="101.3" y="130.9" transform="rotate(-90 101.3 130.9)">7</text>
<text x="103.9" y="131.5" transform="rotate(-90 103.9 131.5)">3</text>
<text x="109.8" y="128">1</text>
<text x="166.1" y="130.9" transform="rotate(-90 166.1 130.9)">7</text>
<text x="168.7" y="131.5" transform="rotate(-90 168.7 131.5)">3</text>
<text x="174.6" y="128">1</text>
<text x="220.7" y="130.9" transform="rotate(-90 220.7 130.9)">7</text>
<text x="223.3" y="131.5" transform="rotate(-90 223.3 131.5)">3</text>
<text x="229.2" y="128">1</text>
<text x="106.4" y="132.2" transform="rotate(-90 106.4 132.2)">2</text>
<text x="171.2" y="132.2" transform="rotate(-90 171.2 132.2)">2</text>
<text x="225.8" y="132.2" transform="rotate(-90 225.8 132.2)">2</text>
</g>
<g font-size="1.8" fill="#0f0f0f">
<text x="115.6" y="35.3">GHA</text>
<text x="115.6" y="39.1">SHA</text>
<text x="115.6" y="42.9">GLA</text>
<text x="104.1" y="74.7">GHB</text>
<text x="104.1" y="77.2">SHB</text>
<text x="104.1" y="79.7">GLB</text>
<text x="104.1" y="89.9">SHC</text>
<text x="104.1" y="87.4">GHC</text>
<text x="104.1" y="92.4">GLC</text>
<text x="127" y="116.6">GND_A</text>
<text x="190.5" y="115.3">GND_B</text>
<text x="243.8" y="115.3">GND_C</text>
</g>
<g font-size="1.8" fill="#0000c2">
<text x="278.6" y="107" transform="rotate(-90 278.6 107)">Imax</text>
<text x="278.6" y="109.7" transform="rotate(-90 278.6 109.7)">=</text>
<text x="278.6" y="117.1" transform="rotate(-90 278.6 117.1)">&gt;</text>
<text x="278.6" y="114.4" transform="rotate(-90 278.6 114.4)">20A</text>
<text x="278.6" y="121.8" transform="rotate(-90 278.6 121.8)">27A</text>
<text x="280.7" y="124.8" transform="rotate(-90 280.7 124.8)">=</text>
<text x="280.7" y="122.1" transform="rotate(-90 280.7 122.1)">1.2W</text>
<text x="276.6" y="131.1" transform="rotate(-90 276.6 131.1)">*</text>
<text x="276.6" y="128.9" transform="rotate(-90 276.6 128.9)">R_Shunt</text>
<text x="280.7" y="131.1" transform="rotate(-90 280.7 131.1)">3e-3</text>
<text x="278.6" y="132.8" transform="rotate(-90 278.6 132.8)">3mOhm</text>
<text x="280.7" y="133.2" transform="rotate(-90 280.7 133.2)">*</text>
<text x="276.6" y="141.5" transform="rotate(-90 276.6 141.5)">*</text>
<text x="276.6" y="139.4" transform="rotate(-90 276.6 139.4)">VREF/2</text>
<text x="278.6" y="142.4" transform="rotate(-90 278.6 142.4)">20V/V</text>
<text x="280.7" y="141" transform="rotate(-90 280.7 141)">400A^2</text>
<text x="276.6" y="148.6" transform="rotate(-90 276.6 148.6)">20V/V</text>
<text x="278.6" y="144.9" transform="rotate(-90 278.6 144.9)">/</text>
<text x="280.7" y="148.3" transform="rotate(-90 280.7 148.3)">*</text>
<text x="280.7" y="146.2" transform="rotate(-90 280.7 146.2)">R =</text>
<text x="278.6" y="155.5" transform="rotate(-90 278.6 155.5)">=</text>
<text x="278.6" y="152.7" transform="rotate(-90 278.6 152.7)">3.3V/2</text>
<text x="280.7" y="154.8" transform="rotate(-90 280.7 154.8)">=</text>
<text x="280.7" y="152" transform="rotate(-90 280.7 152)">I^2</text>
<text x="55.9" y="157.7">DC-Link</text>
<text x="55.9" y="159.8">Place</text>
<text x="62.3" y="159.8">next</text>
<text x="65" y="157.7">Capacitors</text>
<text x="67.5" y="159.8">to</text>
<text x="70.5" y="159.8">MOSFETs!</text>
<text x="176.5" y="159.8">INA240:</text>
<text x="185" y="159.8">REF1</text>
<text x="190.8" y="159.8">and</text>
<text x="195.5" y="159.8">REF2</text>
<text x="201.4" y="159.8">pins</text>
<text x="206.5" y="159.8">are</text>
<text x="210.6" y="159.8">swappable</text>
<text x="276.6" y="157.2" transform="rotate(-90 276.6 157.2)">VOUT =</text>
<text x="278.6" y="157.2" transform="rotate(-90 278.6 157.2)">I</text>
<text x="280.7" y="157.2" transform="rotate(-90 280.7 157.2)">P</text>
<text x="129.5" y="166.6">current</text>
<text x="137.5" y="166.6">sense</text>
<text x="144" y="166.6">amp</text>
<text x="149.2" y="166.6">decoupling</text>
<text x="129.5" y="168.7">capacitors</text>
</g>
<g font-size="1.8" fill="#725600">
<text x="87.4" y="126.6">Curr_U</text>
<text x="152.4" y="126.6">Curr_V</text>
<text x="204.1" y="126.6">Curr_W</text>
</g>
<g font-size="1.7" fill="#840000">
<text x="246.4" y="37.7">D2</text>
<text x="246.4" y="40.2">S1</text>
<text x="193" y="64.3">D2</text>
<text x="193.1" y="66.9">S1</text>
<text x="129.5" y="88.5">D2</text>
<text x="129.6" y="91">S1</text>
</g>
<g font-size="1.4" fill="#006464">
<text x="107.4" y="124.4" transform="rotate(-90 107.4 124.4)">V+</text>
<text x="172.2" y="124.4" transform="rotate(-90 172.2 124.4)">V+</text>
<text x="226.8" y="124.4" transform="rotate(-90 226.8 124.4)">V+</text>
<text x="107.4" y="129.4" transform="rotate(-90 107.4 129.4)">GND</text>
<text x="172.2" y="129.4" transform="rotate(-90 172.2 129.4)">GND</text>
<text x="226.8" y="129.4" transform="rotate(-90 226.8 129.4)">GND</text>
</g>
<g font-size=".7" fill="#006464">
<text x="102.1" y="126.9" transform="rotate(-90 102.1 126.9)">REF1</text>
<text x="104.6" y="128.1" transform="rotate(-90 104.6 128.1)">REF2</text>
<text x="166.9" y="126.9" transform="rotate(-90 166.9 126.9)">REF1</text>
<text x="169.4" y="128.1" transform="rotate(-90 169.4 128.1)">REF2</text>
<text x="221.5" y="126.9" transform="rotate(-90 221.5 126.9)">REF1</text>
<text x="224" y="128.1" transform="rotate(-90 224 128.1)">REF2</text>
</g>
</svg>
